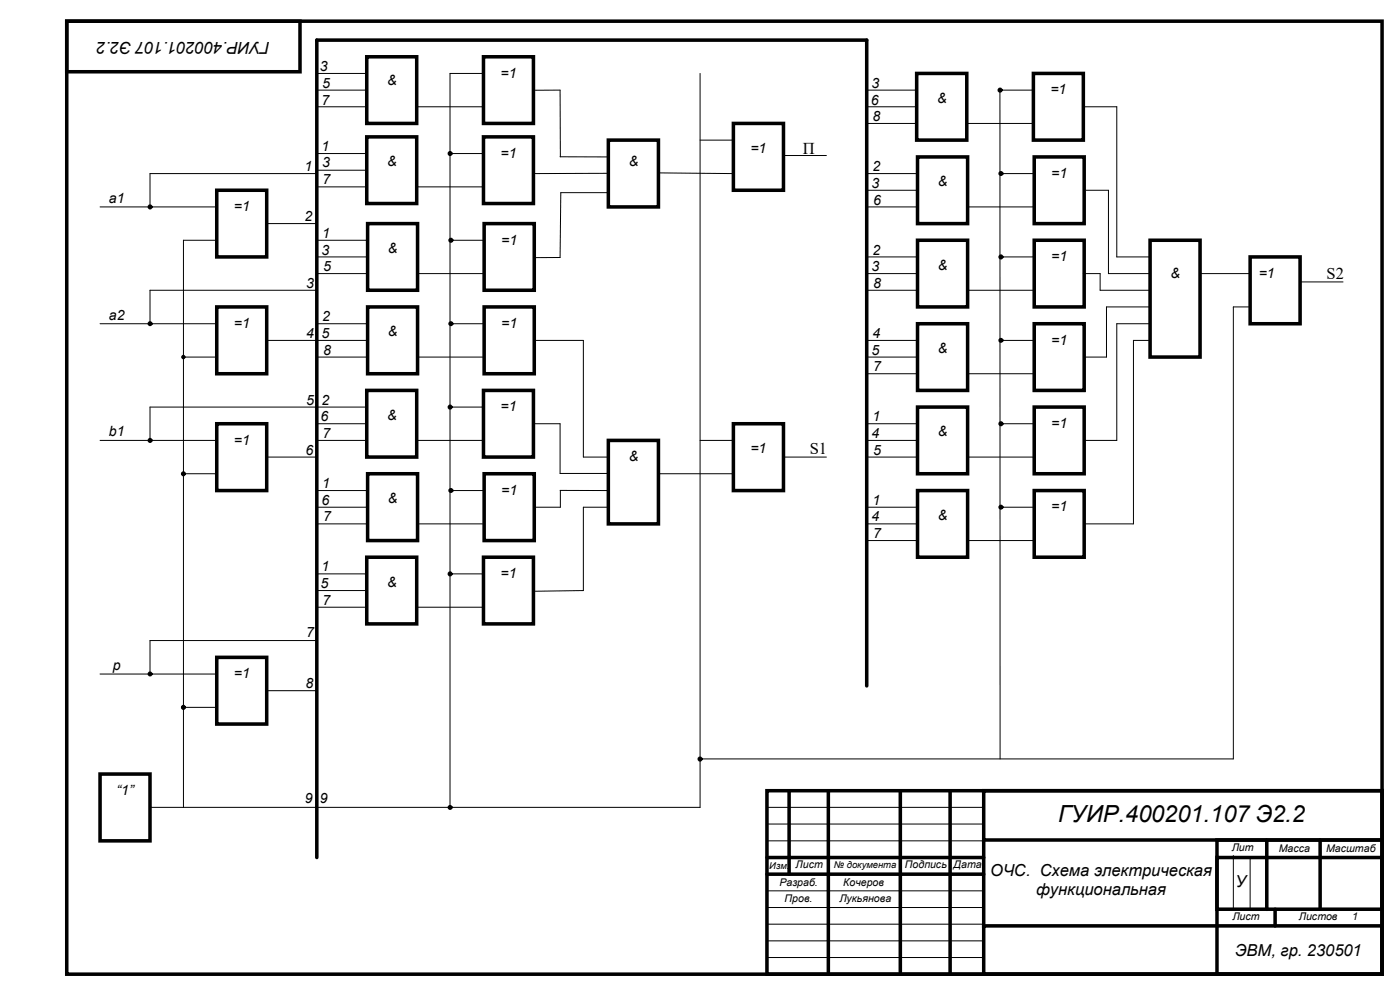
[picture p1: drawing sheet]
<svg xmlns="http://www.w3.org/2000/svg" width="420mm" height="297mm" viewBox="0 0 420 297" stroke-linecap="round" stroke-linejoin="round" font-family="sans-serif">
<g fill="none" stroke="#000" stroke-width="1.1">
<path d="M20 6.3h394.6v285.7h-394.6zM230.1 237h184.5v55h-184.5zM236.7 237v25M248.5 237v54.9M270.1 237v54.8M285 237v55M295.1 237h119.5v14.8h-119.5zM230.1 257h65M295.1 251.8v26.1M365.1 251.8h49.5v40.2h-49.5zM365.1 257h49.5v15.5h-49.5zM380 251.8v20.7"/>
<path d="M396 251.8v20.7M230.1 262h65M295.1 277.5h119.5v14.5h-119.5zM382.5 272.5v5"/>
</g>
<path d="M230.1 252h65M230.1 247h65M230.1 242h65M370 256.4v16.1M375 256.7v15.8M230.1 277h65M230.1 272h65M230.1 267h65M230.1 287h65M230.1 282h65" fill="none" stroke="#000" stroke-width=".3"/>
<path d="M65 57h15v20h-15z" fill="#fff"/>
<path d="M65 57h15v20h-15z" fill="none" stroke="#000" stroke-width="1.1"/>
<path d="M65 92h15v20h-15z" fill="#fff"/>
<path d="M65 92h15v20h-15z" fill="none" stroke="#000" stroke-width="1.1"/>
<path d="M65 127h15v20h-15z" fill="#fff"/>
<path d="M65 127h15v20h-15z" fill="none" stroke="#000" stroke-width="1.1"/>
<path d="M65 197h15v20h-15z" fill="#fff"/>
<path d="M95 12v245M65 197h15v20h-15z" fill="none" stroke="#000" stroke-width="1.1"/>
<path d="M30 232h15v20h-15z" fill="#fff"/>
<path d="M30 232h15v20h-15z" fill="none" stroke="#000" stroke-width="1.1"/>
<g fill="none" stroke="#000" stroke-width=".3">
<path d="M95 52h-50v10M30 62h35M65 72h-10v170M80 67h15M30 97h35M95 87h-50v10M55 107h10M80 102h15M30 132h35M80 137h15M95 122h-50v10M55 142h10"/>
<path d="M95 192h-50v10M30 202h35M55 212h10M80 207h15M45 242h165"/>
<circle cx="55" cy="107" r=".5"/>
</g>
<g fill="#000">
<circle cx="45" cy="62" r=".5"/>
<circle cx="45" cy="97" r=".49"/>
<circle cx="55" cy="107" r=".5"/>
<circle cx="45" cy="132" r=".5"/>
<circle cx="55" cy="142" r=".49"/>
<circle cx="45" cy="202" r=".49"/>
<circle cx="55" cy="212" r=".5"/>
</g>
<g fill="none" stroke="#000" stroke-width=".51">
<circle cx="45" cy="62" r=".5"/>
<circle cx="45" cy="97" r=".49"/>
<circle cx="45" cy="132" r=".5"/>
<circle cx="55" cy="142" r=".49"/>
<circle cx="45" cy="202" r=".49"/>
<circle cx="55" cy="212" r=".5"/>
</g>
<path d="M110 17h15v20h-15z" fill="#fff"/>
<path d="M110 17h15v20h-15z" fill="none" stroke="#000" stroke-width="1.1"/>
<path d="M95 22h15M95 27h15M95 32h15" fill="none" stroke="#000" stroke-width=".3"/>
<path d="M110 41h15v20h-15z" fill="#fff"/>
<path d="M110 41h15v20h-15z" fill="none" stroke="#000" stroke-width="1.1"/>
<path d="M95 46h15M95 51h15M95 56h15" fill="none" stroke="#000" stroke-width=".3"/>
<path d="M145 17h15v20h-15z" fill="#fff"/>
<path d="M145 17h15v20h-15z" fill="none" stroke="#000" stroke-width="1.1"/>
<path d="M145 41h15v20h-15z" fill="#fff"/>
<path d="M20 6.3h70v15.2h-70zM95 12h165M145 41h15v20h-15z" fill="none" stroke="#000" stroke-width="1.1"/>
<path d="M125 32h20M145.2 22h-10.2v220M125 56h20M135 46h10" fill="none" stroke="#000" stroke-width=".3"/>
<circle cx="135" cy="46" r=".5" fill="#000"/>
<circle cx="135" cy="46" r=".5" fill="none" stroke="#000" stroke-width=".51"/>
<path d="M110.3 67h15v20h-15z" fill="#fff"/>
<path d="M110.3 67h15v20h-15z" fill="none" stroke="#000" stroke-width="1.1"/>
<path d="M95.2 72h15.1M95.2 77h15.1M95.2 82h15.1" fill="none" stroke="#000" stroke-width=".3"/>
<path d="M145.2 67h15.1v20h-15.1z" fill="#fff"/>
<path d="M145.2 67h15.1v20h-15.1z" fill="none" stroke="#000" stroke-width="1.1"/>
<path d="M135.3 72h9.9M125.3 82h19.9" fill="none" stroke="#000" stroke-width=".3"/>
<circle cx="135.3" cy="72" r=".5" fill="#000"/>
<circle cx="135.3" cy="72" r=".5" fill="none" stroke="#000" stroke-width=".51"/>
<path d="M110.3 92h15v20h-15z" fill="#fff"/>
<path d="M110.3 92h15v20h-15z" fill="none" stroke="#000" stroke-width="1.1"/>
<path d="M95.2 97h15.1M95.2 102h15.1M95.2 107h15.1" fill="none" stroke="#000" stroke-width=".3"/>
<path d="M145.2 92h15.1v20h-15.1z" fill="#fff"/>
<path d="M145.2 92h15.1v20h-15.1z" fill="none" stroke="#000" stroke-width="1.1"/>
<path d="M135.3 97h9.9M125.3 107h19.9" fill="none" stroke="#000" stroke-width=".3"/>
<circle cx="135.3" cy="97" r=".49" fill="#000"/>
<circle cx="135.3" cy="97" r=".49" fill="none" stroke="#000" stroke-width=".51"/>
<path d="M110 117h15v20h-15z" fill="#fff"/>
<path d="M110 117h15v20h-15z" fill="none" stroke="#000" stroke-width="1.1"/>
<path d="M95 122h15M95 127h15M95 132h15" fill="none" stroke="#000" stroke-width=".3"/>
<path d="M145 117h15v20h-15z" fill="#fff"/>
<path d="M145 117h15v20h-15z" fill="none" stroke="#000" stroke-width="1.1"/>
<path d="M125 132h20M135 122h10" fill="none" stroke="#000" stroke-width=".3"/>
<circle cx="135" cy="122" r=".5" fill="#000"/>
<circle cx="135" cy="122" r=".5" fill="none" stroke="#000" stroke-width=".51"/>
<path d="M110.3 142h15v20h-15z" fill="#fff"/>
<path d="M110.3 142h15v20h-15z" fill="none" stroke="#000" stroke-width="1.1"/>
<path d="M95.2 147h15.1M95.2 152h15.1M95.2 157h15.1" fill="none" stroke="#000" stroke-width=".3"/>
<path d="M145.2 142h15.1v20h-15.1z" fill="#fff"/>
<path d="M145.2 142h15.1v20h-15.1z" fill="none" stroke="#000" stroke-width="1.1"/>
<path d="M125.3 157h19.9M135.3 147h9.9" fill="none" stroke="#000" stroke-width=".3"/>
<circle cx="135.3" cy="147" r=".49" fill="#000"/>
<circle cx="135.3" cy="147" r=".49" fill="none" stroke="#000" stroke-width=".51"/>
<path d="M110 167h15v20h-15z" fill="#fff"/>
<path d="M110 167h15v20h-15z" fill="none" stroke="#000" stroke-width="1.1"/>
<path d="M95 172h15M95 177h15M95 182h15" fill="none" stroke="#000" stroke-width=".3"/>
<path d="M145 167h15v20h-15z" fill="#fff"/>
<path d="M145 167h15v20h-15z" fill="none" stroke="#000" stroke-width="1.1"/>
<path d="M210 22v220M135 172h10M125 182h20" fill="none" stroke="#000" stroke-width=".3"/>
<g fill="#000">
<circle cx="135" cy="172" r=".5"/>
<circle cx="135" cy="242" r=".49"/>
</g>
<g fill="none" stroke="#000" stroke-width=".51">
<circle cx="135" cy="172" r=".5"/>
<circle cx="135" cy="242" r=".49"/>
</g>
<path d="M182.5 42h15v20h-15z" fill="#fff"/>
<path d="M182.5 42h15v20h-15z" fill="none" stroke="#000" stroke-width="1.1"/>
<path d="M160 27.1l8-.1 .1 20M168 47h14.5M182.5 51.9l-22.5 .1M182.5 57.7h-14.3l-.2 19.5h-7.7" fill="none" stroke="#000" stroke-width=".3"/>
<path d="M182.5 132h15v25h-15z" fill="#fff"/>
<path d="M182.5 132h15v25h-15z" fill="none" stroke="#000" stroke-width="1.1"/>
<path d="M197.5 51.8l22.5 .2M160.3 102h14.7v35h7.5M160 127h8v14.9h14.5M168 147h14.5M168.1 147v5h-7.8M182.5 152h-7.5v25l-15 .2M197.5 142h22.5" fill="none" stroke="#000" stroke-width=".3"/>
<path d="M220 37h15v20h-15z" fill="#fff"/>
<path d="M220 37h15v20h-15z" fill="none" stroke="#000" stroke-width="1.1"/>
<path d="M210 42h10" fill="none" stroke="#000" stroke-width=".3"/>
<path d="M220 127h15v20h-15z" fill="#fff"/>
<path d="M260 12v193.6M220 127h15v20h-15z" fill="none" stroke="#000" stroke-width="1.1"/>
<path d="M300 27.5v200M235 46.6h12.9M210 132h10M235 137h12.9M210.5 227.5h159.5" fill="none" stroke="#000" stroke-width=".3"/>
<circle cx="210" cy="227.5" r=".51" fill="#000"/>
<circle cx="210" cy="227.5" r=".51" fill="none" stroke="#000" stroke-width=".51"/>
<path d="M275 22h15v20h-15z" fill="#fff"/>
<path d="M275 22h15v20h-15z" fill="none" stroke="#000" stroke-width="1.1"/>
<path d="M260 27h15M260 32h15M260 37h15" fill="none" stroke="#000" stroke-width=".3"/>
<path d="M310 22h15v20h-15z" fill="#fff"/>
<path d="M310 22h15v20h-15z" fill="none" stroke="#000" stroke-width="1.1"/>
<path d="M290 37h20M300 27h10" fill="none" stroke="#000" stroke-width=".3"/>
<circle cx="300" cy="27" r=".51" fill="#000"/>
<circle cx="300" cy="27" r=".51" fill="none" stroke="#000" stroke-width=".51"/>
<path d="M275.3 47h15v20h-15z" fill="#fff"/>
<path d="M275.3 47h15v20h-15z" fill="none" stroke="#000" stroke-width="1.1"/>
<path d="M260.3 52h15M260.3 57h15M260.3 62h15" fill="none" stroke="#000" stroke-width=".3"/>
<path d="M310.3 47h14.9v20h-14.9z" fill="#fff"/>
<path d="M310.3 47h14.9v20h-14.9z" fill="none" stroke="#000" stroke-width="1.1"/>
<path d="M300.3 52h10M290.3 62h20" fill="none" stroke="#000" stroke-width=".3"/>
<circle cx="300.3" cy="52" r=".5" fill="#000"/>
<circle cx="300.3" cy="52" r=".5" fill="none" stroke="#000" stroke-width=".51"/>
<path d="M275.3 72h15v20h-15z" fill="#fff"/>
<path d="M275.3 72h15v20h-15z" fill="none" stroke="#000" stroke-width="1.1"/>
<path d="M260.3 77h15M260.3 82h15M260.3 87h15" fill="none" stroke="#000" stroke-width=".3"/>
<path d="M310.3 72h14.9v20h-14.9z" fill="#fff"/>
<path d="M310.3 72h14.9v20h-14.9z" fill="none" stroke="#000" stroke-width="1.1"/>
<path d="M300.3 77h10M290.3 87h20" fill="none" stroke="#000" stroke-width=".3"/>
<circle cx="300.3" cy="77" r=".51" fill="#000"/>
<circle cx="300.3" cy="77" r=".51" fill="none" stroke="#000" stroke-width=".51"/>
<path d="M275.3 97h15v20h-15z" fill="#fff"/>
<path d="M275.3 97h15v20h-15z" fill="none" stroke="#000" stroke-width="1.1"/>
<path d="M260.3 102h15M260.3 107h15M260.3 112h15" fill="none" stroke="#000" stroke-width=".3"/>
<path d="M310.3 97h14.9v20h-14.9z" fill="#fff"/>
<path d="M310.3 97h14.9v20h-14.9z" fill="none" stroke="#000" stroke-width="1.1"/>
<path d="M290.3 112h20M300.3 102h10" fill="none" stroke="#000" stroke-width=".3"/>
<circle cx="300.3" cy="102" r=".5" fill="#000"/>
<circle cx="300.3" cy="102" r=".5" fill="none" stroke="#000" stroke-width=".51"/>
<path d="M275.3 122h15v20h-15z" fill="#fff"/>
<path d="M275.3 122h15v20h-15z" fill="none" stroke="#000" stroke-width="1.1"/>
<path d="M260.3 127h15M260.3 132h15M260.3 137h15" fill="none" stroke="#000" stroke-width=".3"/>
<path d="M310.3 122h14.9v20h-14.9z" fill="#fff"/>
<path d="M310.3 122h14.9v20h-14.9z" fill="none" stroke="#000" stroke-width="1.1"/>
<path d="M290.3 137h20M300.3 127h10" fill="none" stroke="#000" stroke-width=".3"/>
<circle cx="300.3" cy="127" r=".51" fill="#000"/>
<circle cx="300.3" cy="127" r=".51" fill="none" stroke="#000" stroke-width=".51"/>
<path d="M345 72h15v35h-15z" fill="#fff"/>
<path d="M345 72h15v35h-15z" fill="none" stroke="#000" stroke-width="1.1"/>
<path d="M335 77h10M330 87h15M331.9 92h13.1M332.5 82h12.5M335 97h10" fill="none" stroke="#000" stroke-width=".3"/>
<path d="M375 77h15v20h-15z" fill="#fff"/>
<path d="M375 77h15v20h-15z" fill="none" stroke="#000" stroke-width="1.1"/>
<path d="M325 32h10v45M325.8 57h6.7v25M325 82h5v5M331.9 92v15h-6.9M335 97v35h-9.8M360 82h15M375 92h-5v135.5M390 84.5h12.9" fill="none" stroke="#000" stroke-width=".3"/>
<path d="M275.3 147h15v20h-15z" fill="#fff"/>
<path d="M275.3 147h15v20h-15z" fill="none" stroke="#000" stroke-width="1.1"/>
<path d="M260.3 152h15M260.3 157h15M260.3 162h15" fill="none" stroke="#000" stroke-width=".3"/>
<path d="M310.3 147h14.9v20h-14.9z" fill="#fff"/>
<path d="M310.3 147h14.9v20h-14.9z" fill="none" stroke="#000" stroke-width="1.1"/>
<path d="M345 102h-5v55h-14.8M300.3 152h10M290.3 162h20" fill="none" stroke="#000" stroke-width=".3"/>
<circle cx="300.3" cy="152" r=".5" fill="#000"/>
<circle cx="300.3" cy="152" r=".5" fill="none" stroke="#000" stroke-width=".51"/>
<text font-size="7.1" x="317.5" y="246.5">ГУИР.400201.107 Э2.2</text>
<g font-size="5">
<text x="80.9" y="12.5" transform="rotate(-180 80.9 12.5)">ГУИР.400201.107 Э2.2</text>
<text x="240.8" y="46">П</text>
<text x="397.9" y="83.5">S2</text>
<text x="242.9" y="136">S1</text>
<text x="297.1" y="262.4">ОЧС. Схема электрическая</text>
<text x="310.9" y="268.4">функциональная</text>
<text x="370.7" y="266">У</text>
<text x="370.5" y="286.5">ЭВМ, гр. 230501</text>
</g>
<g font-size="4.2">
<text x="96" y="21.3">3</text>
<text x="150.1" y="23.3">=1</text>
<text x="96.6" y="26.3">5</text>
<text x="116.1" y="25.6">&amp;</text>
<text x="261.4" y="26.3">3</text>
<text x="315.1" y="28.3">=1</text>
<text x="96.5" y="31.3">7</text>
<text x="261.2" y="31.3">6</text>
<text x="281.1" y="30.8">&amp;</text>
<text x="261.7" y="36.3">8</text>
<text x="96.4" y="45.3">1</text>
<text x="150.1" y="47.3">=1</text>
<text x="225.1" y="45.8">=1</text>
<text x="91.4" y="51.3">1</text>
<text x="96.6" y="50.1">3</text>
<text x="116.1" y="49.8">&amp;</text>
<text x="188.6" y="49.7">&amp;</text>
<text x="261.7" y="51.3">2</text>
<text x="315.4" y="53.3">=1</text>
<text x="96.7" y="55.3">7</text>
<text x="261.4" y="56.3">3</text>
<text x="281.4" y="55.8">&amp;</text>
<text x="32.7" y="60.8">a1</text>
<text x="70.1" y="63.3">=1</text>
<text x="262" y="61.3">6</text>
<text x="91.4" y="66.3">2</text>
<text x="96.7" y="71.3">1</text>
<text x="96.4" y="76.3">3</text>
<text x="116.4" y="75.8">&amp;</text>
<text x="150.4" y="73.3">=1</text>
<text x="261.7" y="76.3">2</text>
<text x="97" y="81.3">5</text>
<text x="261.4" y="81.3">3</text>
<text x="281.4" y="80.8">&amp;</text>
<text x="315.4" y="78.3">=1</text>
<text x="351.1" y="83.3">&amp;</text>
<text x="377.6" y="83.3">=1</text>
<text x="91.8" y="86.3">3</text>
<text x="262" y="86.3">8</text>
<text x="32.7" y="95.8">a2</text>
<text x="70.1" y="98.3">=1</text>
<text x="91.8" y="101.2">4</text>
<text x="96.4" y="101.3">5</text>
<text x="96.7" y="96.3">2</text>
<text x="116.4" y="100.8">&amp;</text>
<text x="150.4" y="98.3">=1</text>
<text x="261.7" y="101.3">4</text>
<text x="97" y="106.3">8</text>
<text x="261.4" y="106.3">5</text>
<text x="281.4" y="105.8">&amp;</text>
<text x="315.4" y="103.3">=1</text>
<text x="262" y="111.3">7</text>
<text x="91.8" y="121.3">5</text>
<text x="96.4" y="121.3">2</text>
<text x="116.1" y="125.8">&amp;</text>
<text x="150.1" y="123.3">=1</text>
<text x="32.7" y="130.8">b1</text>
<text x="96.2" y="126.3">6</text>
<text x="96.7" y="131.3">7</text>
<text x="261.4" y="131.3">4</text>
<text x="261.7" y="126.3">1</text>
<text x="281.4" y="130.8">&amp;</text>
<text x="315.4" y="128.3">=1</text>
<text x="70.1" y="133.3">=1</text>
<text x="91.6" y="136.3">6</text>
<text x="225.1" y="135.8">=1</text>
<text x="262" y="136.3">5</text>
<text x="188.6" y="138.3">&amp;</text>
<text x="96.7" y="146.3">1</text>
<text x="150.4" y="148.3">=1</text>
<text x="96.4" y="151.3">6</text>
<text x="116.4" y="150.8">&amp;</text>
<text x="261.7" y="151.3">1</text>
<text x="281.4" y="155.8">&amp;</text>
<text x="315.4" y="153.3">=1</text>
<text x="97" y="156.3">7</text>
<text x="261.4" y="156.3">4</text>
<text x="262" y="161.3">7</text>
<text x="96.4" y="171.3">1</text>
<text x="150.1" y="173.3">=1</text>
<text x="96.2" y="176.3">5</text>
<text x="116.1" y="175.8">&amp;</text>
<text x="96.7" y="181.3">7</text>
<text x="91.9" y="190.8">7</text>
<text x="33.9" y="200.8">p</text>
<text x="70.1" y="203.3">=1</text>
<text x="91.6" y="206.3">8</text>
<text x="35" y="238.3">“1”</text>
<text x="91.4" y="240.8">9</text>
<text x="95.9" y="240.8">9</text>
</g>
<g font-size="3.2">
<text x="369.5" y="255.1">Лит</text>
<text x="383.6" y="255.3">Масса</text>
<text x="397.8" y="255.5">Масштаб</text>
<text x="238.7" y="260.2">Лист</text>
<text x="271.5" y="260.2">Подпись</text>
<text x="286.1" y="260.2">Дата</text>
<text x="233.8" y="265.6">Разраб.</text>
<text x="253" y="265.7">Кочеров</text>
<text x="235.4" y="270.5">Пров.</text>
<text x="251.8" y="270.2">Лукьянова</text>
<text x="369.7" y="275.7">Лист</text>
<text x="389.6" y="275.7">Листов</text>
<text x="405.6" y="275.7">1</text>
</g>
<g font-size="2.8">
<text x="230.8" y="260.3">Изм.</text>
<text x="250.2" y="260.1">№ документа</text>
</g>
</svg>
